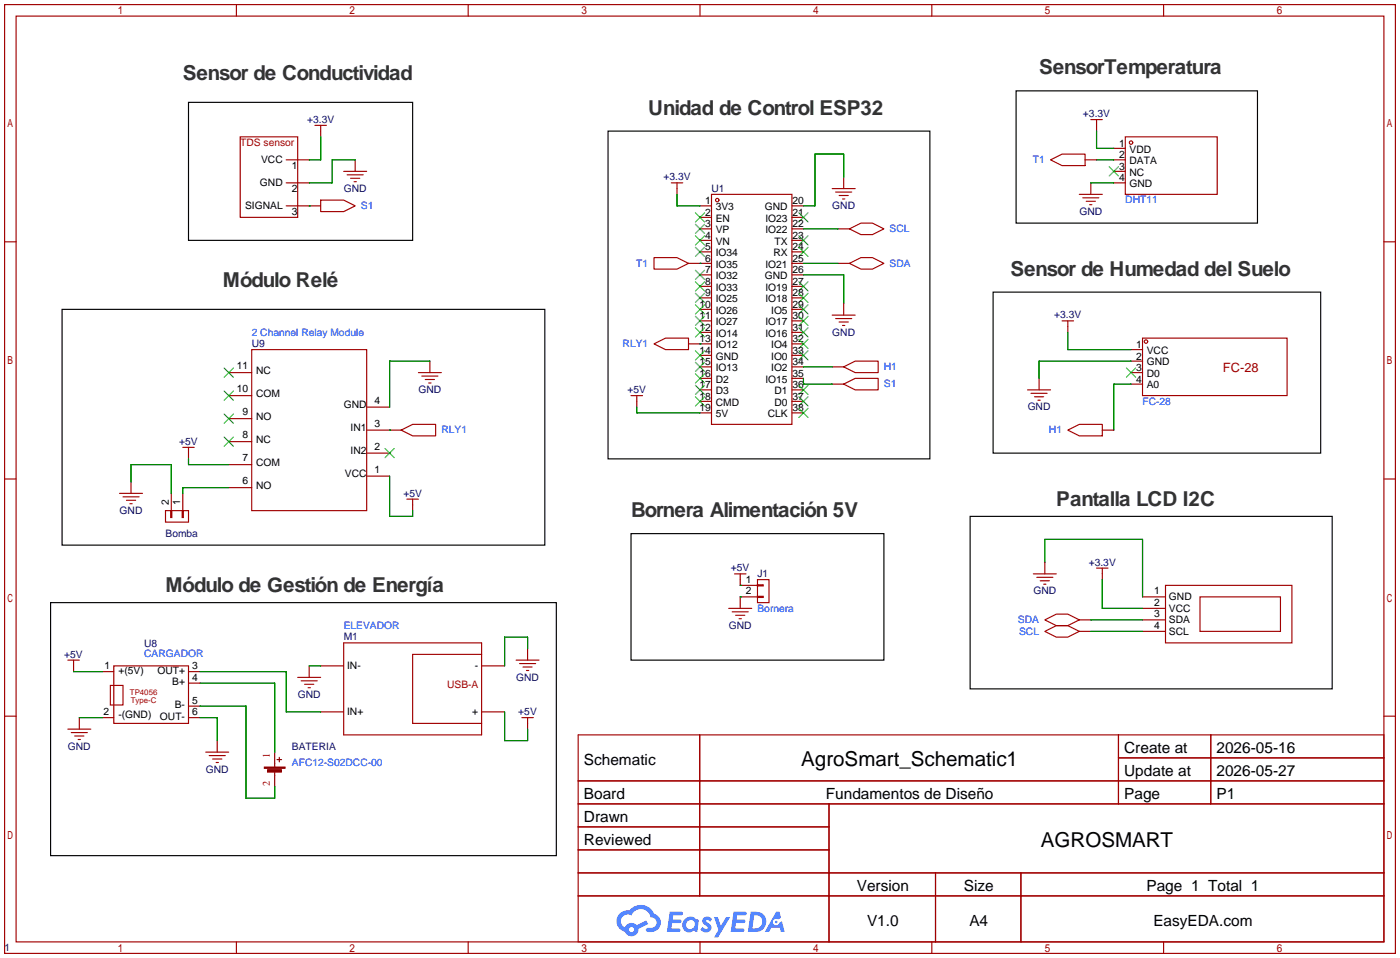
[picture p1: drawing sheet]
<svg xmlns="http://www.w3.org/2000/svg" width="309mm" height="212mm" viewBox="0 0 309 212" stroke-linecap="round" stroke-linejoin="round" font-family="sans-serif">
<g fill="none" stroke="#a10000" stroke-width=".25">
<path d="M1 1h307.4v209.6h-307.4zM3.6 3.6h302.2v204.4h-302.2zM52.2 1v2.6M103.5 1v2.6M154.7 1v2.6M205.9 1v2.6M257.1 1v2.6M1 53.4h2.6M305.8 53.4h2.6M1 105.8h2.6M305.8 105.8h2.6M1 158.2h2.6"/>
<path d="M305.8 158.2h2.6M127.8 162.3h178v45.7h-178zM127.8 172.5h178M127.8 177.5h178M154.6 162.3v35.6M183.2 177.5v30.5M247.2 162.3v15.2M247.2 167.4h58.6M267.6 162.3v15.2M127.8 182.6h55.4M127.8 192.8h178M127.8 187.7h55.4"/>
<path d="M127.8 197.9h178M206.7 192.8v15.2M225.6 192.8v15.2M52.2 208v2.6M103.5 208v2.6M154.7 208v2.6M205.9 208v2.6M257.1 208v2.6"/>
</g>
<g fill="#5487ff">
<path d="M155.5 202.7a1.3 1.3 0 0 1 1.8 .3l-.4 .6a.54 .54 0 0 0-.9-.2l.1 .2a1.28 1.28 0 0 1 .8 2 1.53 1.53 0 0 1-2.2-.3l.6-.6 .7 .5a.31 .31 0 0 0 .4-.3 .31 .31 0 0 0-.3-.4 1.12 1.12 0 0 1-.6-1.8z"/>
<path d="M157.8 202.5h.8l.7 2 1.2-2h.9l-2.7 4.6h-.9l1-1.7z"/>
<path d="M148 201.4h2.3a.46 .46 0 0 1 .5 0 .46 .46 0 0 1 .1 .6l-.4 .1-1.7 .1-.2 .9h1.7a.4 .4 0 0 1 .3 .4 .4 .4 0 0 1-.4 .4h-1.7l-.1 1.2h1.3a.46 .46 0 0 1 .5 0 .46 .46 0 0 1 .1 .5l-.3 .2h-2.6z"/>
<path d="M162.1 201.4h2.3a.47 .47 0 0 1 .5 0 .47 .47 0 0 1 .1 .6l-.4 .1-1.7 .1-.2 .9h1.7a.4 .4 0 0 1 .3 .4 .4 .4 0 0 1-.4 .4h-1.7l-.1 1.2h1.3a.46 .46 0 0 1 .5 0 .46 .46 0 0 1 .1 .5l-.3 .2h-2.6z"/>
<path d="M171.5 201.4h.7l.4 1.3-.7 .4a.75 .75 0 0 0-1.1 .3 .75 .75 0 0 0 .5 1 .75 .75 0 0 0 1-.7l.5-.2 .6 2.3h-.8l-.3-.9h-1.8l-.6 .9h-.9z"/>
<path d="M165.9 201.4l-.6 4.4h1.4a2.27 2.27 0 0 0 2.6-2.2 2.27 2.27 0 0 0-2.7-2.2zM166.7 202.1a1.5 1.5 0 0 1 1.8 1.6 1.5 1.5 0 0 1-2 1.4h-.2z"/>
<path d="M151.3 203a1.6 1.6 0 0 0-.3 2.3 1.6 1.6 0 0 0 2.3 .2l.8 .3 .3-2.4-.2-.3-.4-.1a1.58 1.58 0 0 0-2.5 0zM151.9 203.5a.98 .98 0 0 1 1.6 .4 .98 .98 0 0 1-1 1.3 .94 .94 0 0 1-.9-.7 .94 .94 0 0 1 .3-1z"/>
<path d="M137 201.8a2.37 2.37 0 0 0 1.1 4 1.54 1.54 0 0 0 1.8 1 1.54 1.54 0 0 0 1.2-1.6l2.2-1.1-.5-.8-2.1 1a1.57 1.57 0 0 0-2.6 .5 1.5 1.5 0 0 1-.7-2.1 1.5 1.5 0 0 1 2.1-.5 2.23 2.23 0 0 1 2.3-1.4 2.23 2.23 0 0 1 2 1.8 1.16 1.16 0 0 1 1.3 1.1 1.16 1.16 0 0 1-1.1 1.2h-.7a.47 .47 0 0 0-.6 .4 .47 .47 0 0 0 .5 .5 2.15 2.15 0 0 0 2.6-1.1 2.15 2.15 0 0 0-.9-2.7l-.4-.2a3.2 3.2 0 0 0-5.4-.7l-1.1 .1zM139 205.3a.58 .58 0 0 1 1.1 0 .58 .58 0 0 1-1.1 0z"/>
<circle cx="171.5" cy="203.6" r=".28"/>
</g>
<g fill="none" stroke="#a10000" stroke-width=".25">
<path d="M53.1 30.2h12.7v17.8h-12.7zM63.2 35.3h5.1M69.6 27.7h2.5M70.9 27.7v2.5M75.9 37.8h5.1M76.7 38.6h3.6M77.5 39.4h2M78.5 35.3v2.5M186.4 39.1v2.6M232.2 35.3l2.5-1.3h5.1v2.6h-5.1zM239.8 35.3h2.5M241 26.4h2.6"/>
<path d="M242.3 26.4v2.6M246.1 32.8h2.6M246.1 35.3h2.6M246.1 37.8h2.6M248.7 30.2h20.3v12.7h-20.3zM63.2 45.5h7.7M63.2 40.4h5.1M70.9 44.2h5l2.6 1.3-2.6 1.2h-5zM78.2 40.1h.5M144.5 56.9h5.1l2.5 1.3-2.5 1.2h-5.1zM148.3 40.4h2.6M149.6 40.4v2.5"/>
<path d="M152.1 58.2h5.1M154.7 45.5h2.5M154.7 48h2.5M154.7 50.5h2.5M154.7 53.1h2.5M154.7 55.6h2.5M157.2 42.9h17.8v50.8h-17.8zM175 45.5h2.5M175 48h2.5M175 50.5h2.5M175 53.1h2.5M175 55.6h2.5"/>
<path d="M175 58.2h2.5M183.9 41.7h5.1M184.7 42.4h3.5M185.2 50.5h2.5M185.2 58.2h2.5M185.4 43.2h2.1M186.2 43.9h.5M187.7 50.5l2.5-1.2h2.6l2.5 1.2-2.5 1.3h-2.6zM187.7 58.2l2.5-1.3h2.6l2.5 1.3-2.5 1.2h-2.6zM238.5 42.9h5.1M239.3 43.7h3.5M240 44.4h2.1"/>
<path d="M240.8 45.2h.5M241 40.4v2.5M246.1 40.4h2.6M55.6 77.2h25.4v35.6h-25.4zM95 79.8v2.5M144.5 75.9l2.6-1.2h5v2.5h-5zM152.1 75.9h5.1M154.7 60.7h2.5M154.7 63.2h2.5M154.7 65.8h2.5M154.7 68.3h2.5M154.7 70.9h2.5"/>
<path d="M154.7 73.4h2.5M154.7 78.5h2.5M175 60.7h2.5M175 63.2h2.5M175 65.8h2.5M175 68.3h2.5M175 70.9h2.5M175 73.4h2.5M175 75.9h2.5M175 78.5h2.5M183.9 69.6h5.1M184.7 70.4h3.5"/>
<path d="M185.4 71.1h2.1M186.2 71.9h.5M186.4 67.1v2.5M234.7 70.9h2.5M236 70.9v2.5M249.9 77.2h2.6M249.9 79.8h2.6M252.5 74.7h31.9v12.7h-31.9zM40.4 98.8h2.5M41.7 98.8v2.5M50.5 82.3h5.1M50.5 87.4h5.1"/>
<path d="M50.5 97.5h5.1M50.5 92.5h5.1M81 95h7.6M81 89.9h5.1M88.6 95l2.6-1.3h5.1v2.6h-5.1zM92.5 82.3h5M93.2 83.1h3.6M94 83.8h2M94.7 84.6h.5M139.4 87.4h2.6M140.7 87.4v2.5M154.7 81h2.5"/>
<path d="M154.7 83.6h2.5M154.7 86.1h2.5M154.7 88.6h2.5M154.7 91.2h2.5M175 81h2.5M175 83.6h2.5M175 86.1h2.5M175 88.6h2.5M175 91.2h2.5M183.9 81h2.5M183.9 84.8h2.5M186.4 84.8l2.6-1.2h5.1v2.5h-5.1z"/>
<path d="M186.4 81l2.6-1.2h5.1v2.5h-5.1zM227.1 86.1h5.1M227.8 86.9h3.6M228.6 87.6h2M229.4 88.4h.5M229.6 83.6v2.5M236 95l2.5-1.3h5.1v2.6h-5.1zM243.6 95h2.5M249.9 84.8h2.6M249.9 82.3h2.6M26.4 109h5.1M27.2 109.7h3.5"/>
<path d="M27.9 110.5h2.1M28.7 111.3h.5M29 106.4v2.6M36.6 112.8h5.1v2.5h-5.1zM37.7 112.8h.3v1.5h-.3zM37.8 109v3.8M40.3 112.8h.2v1.5h-.2zM40.4 109v3.8M50.5 102.6h5.1M50.5 107.7h5.1M81 100.1h5.1M81 105.2h5.1"/>
<path d="M89.9 110.2h2.6M91.2 110.2v2.6M161 134.4h5.1M161.8 135.1h3.6M162.3 126.7h2.5M162.6 135.9h2M163.3 136.7h.5M163.6 126.7v2.6h3.8M167.4 131.7h1.3v.3h-1.3zM167.4 129.2h1.3v.2h-1.3zM167.4 128h2.5v5.1h-2.5zM167.4 131.8h-3.8v2.6"/>
<path d="M228.3 126.7h5.1M229.1 127.5h3.6M229.9 128.3h2M230.6 129h.5M230.9 139.4l2.5-1.2h2.6l2.5 1.2-2.5 1.3h-2.6zM230.9 136.9l2.5-1.3h2.6l2.5 1.3-2.5 1.3h-2.6zM230.9 124.2v2.5M238.5 139.4h2.5M238.5 136.9h2.5M242.3 125.5h2.6M243.6 125.5v2.5M252.5 139.4h5.1"/>
<path d="M252.5 136.9h5.1M252.5 134.4h5.1M252.5 131.8h5.1M257.6 129.3h27.9v12.7h-27.9zM265.2 131.8h17.8v7.6h-17.8zM15 145.8h2.5M16.3 145.8v2.5M17.5 158.5v2.5M22.6 148.3h2.5M22.6 158.5h2.5M24.4 151.4h2.8v4.3h-2.8zM25.1 147.1h16.6v12.7h-16.6z"/>
<path d="M41.7 148.3h2.5M41.7 158.5h2.5M41.7 150.9h2.5M41.7 156h2.5M65.8 149.6h5.1M66.5 150.4h3.6M67.3 151.1h2M68.1 151.9h.5M68.3 147.1v2.5M70.9 157.2h5M70.9 147.1h5M75.9 142h30.5v20.3h-30.5z"/>
<path d="M106.4 144.5h-15.2v15.3h15.2M106.4 157.2h5.1M106.4 147.1h5.1M114 145.8h5.1M114.8 146.6h3.6M115.3 158.5h2.6M115.6 147.3h2M116.3 148.1h.5M116.6 143.3v2.5M116.6 158.5v2.5M15 161h5.1M15.7 161.8h3.6"/>
<path d="M16.5 162.6h2M17.3 163.3h.5M45.5 166.1h5M46.2 166.9h3.6M47 167.6h2M47.8 168.4h.5M48 163.6v2.5"/>
<circle cx="249.9" cy="31.5" r=".38"/>
<circle cx="158.5" cy="44.2" r=".38"/>
<circle cx="253.2" cy="75.4" r=".38"/>
</g>
<g fill="none" stroke="#3c3" stroke-width=".25">
<path d="M245.1 36.8l2 2.1M247.1 36.8l-2 2.1M153.7 47l2 2M153.7 49.5l2 2.1M153.7 52.1l2 2M153.7 54.6l2 2M153.7 59.7l2 2M155.7 47l-2 2M155.7 49.5l-2 2.1M155.7 52.1l-2 2M155.7 54.6l-2 2M155.7 59.7l-2 2"/>
<path d="M176.5 47l2.1 2M176.5 52.1l2.1 2M176.5 54.6l2.1 2M178.6 47l-2.1 2M178.6 54.6l-2.1 2M178.6 52.1l-2.1 2M153.7 62.2l2 2.1M153.7 64.8l2 2M153.7 67.3l2 2M153.7 69.8l2 2.1M153.7 72.4l2 2M153.7 77.5l2 2"/>
<path d="M155.7 62.2l-2 2.1M155.7 64.8l-2 2M155.7 67.3l-2 2M155.7 69.8l-2 2.1M155.7 72.4l-2 2M155.7 77.5l-2 2M176.5 62.2l2.1 2.1M176.5 64.8l2.1 2M176.5 67.3l2.1 2M176.5 69.8l2.1 2.1M176.5 72.4l2.1 2M176.5 74.9l2.1 2.1"/>
<path d="M176.5 77.5l2.1 2M178.6 62.2l-2.1 2.1M178.6 64.8l-2.1 2M178.6 67.3l-2.1 2M178.6 69.8l-2.1 2.1M178.6 72.4l-2.1 2M178.6 74.9l-2.1 2.1M178.6 77.5l-2.1 2M49.5 96.5l2.1 2.1M49.5 81.3l2.1 2M49.5 86.4l2.1 2M49.5 91.4l2.1 2.1"/>
<path d="M51.6 96.5l-2.1 2.1M51.6 81.3l-2.1 2M51.6 86.4l-2.1 2M51.6 91.4l-2.1 2.1M85.1 99.1l2 2M87.1 99.1l-2 2M153.7 80l2 2M153.7 82.5l2 2.1M153.7 85.1l2 2M153.7 87.6l2 2.1M155.7 80l-2 2M155.7 82.5l-2 2.1"/>
<path d="M155.7 85.1l-2 2M155.7 87.6l-2 2.1M176.5 85.1l2.1 2M176.5 90.2l2.1 2M176.5 87.6l2.1 2.1M178.6 85.1l-2.1 2M178.6 87.6l-2.1 2.1M178.6 90.2l-2.1 2M248.9 81.3l2.1 2M251 81.3l-2.1 2"/>
</g>
<g fill="none" stroke="#008700" stroke-width=".25">
<path d="M70.9 30.2v5.1h-2.6M78.5 35.3h-5.1v5.1h-5.1M186.4 39.1v-5.1h-6.3v11.5h-2.6M242.3 35.3h3.8M242.3 29v3.8h3.8M68.3 45.5h.1M149.6 42.9v2.6h5.1M154.7 58.2h.1M177.5 58.2h7.7M177.5 50.5h7.7M241 40.4h5.1M95 79.8h-8.9v10.1"/>
<path d="M154.7 75.9h.1M177.5 60.7h8.9v6.4M236 73.4v3.8h13.9M249.9 79.8h-20.3v3.8M86.1 95h.1M140.7 89.9v1.3h14M177.5 83.6v1.2h6.4M177.5 81h6.4M249.9 84.8h-3.8v10.2M29 106.4v-3.8h8.8v6.4M41.7 101.3v1.3h8.8M50.5 107.7h-10.1v1.3"/>
<path d="M86.1 105.2v8.8h5.1v-1.2M163.6 129.3h.1M163.6 131.8h.1M230.9 124.2v-5.1h21.6v12.7M241 136.9h11.5M241 139.4h11.5M243.6 128v6.4h8.9M16.3 148.3h6.3M17.5 158.5h5.1M44.2 150.9h16.5v15.2M44.2 156h10.2v20.3h6.3v-2.6M44.2 148.3h19v8.9h7.7"/>
<path d="M44.2 158.5h3.8v5.1M68.3 147.1h2.6M111.5 157.2v6.4h5.1v-2.6M116.6 143.3v-2.6h-5.1v6.4"/>
</g>
<path d="M41.7 22.6h49.5v30.5h-49.5zM134.4 29h71.1v72.3h-71.1zM224.5 20.1h53.4v29.2h-53.4zM13.7 68.3h106.7v52.1h-106.7zM219.5 64.5h72.3v35.6h-72.3zM139.4 117.9h55.9v27.9h-55.9zM214.4 114h80v38.1h-80zM11.2 133.1h111.7v55.9h-111.7z" fill="none" stroke="#000" stroke-width=".25"/>
<g fill="#850000" stroke="#850000" stroke-width=".25">
<path d="M59.1 170h3.1v.5h-3.1z"/>
<path d="M58.4 169.4h4.6v.3h-4.6z"/>
</g>
<path d="M60.7 166.1v3.3M60.7 170.4v3.3M61.2 167.8h1M61.7 167.3v1" fill="none" stroke="#850000" stroke-width=".25"/>
<g font-size="4.5" fill="#333">
<text x="40.4" y="17.7">Sensor de Conductividad</text>
<text x="229.6" y="16.4">SensorTemperatura</text>
<text x="143.3" y="25.3">Unidad de Control ESP32</text>
<text x="49.3" y="63.4">Módulo Relé</text>
<text x="223.3" y="60.9">Sensor de Humedad del Suelo</text>
<text x="233.4" y="111.7">Pantalla LCD I2C</text>
<text x="139.4" y="114.2">Bornera Alimentación 5V</text>
<text x="36.6" y="130.7">Módulo de Gestión de Energía</text>
</g>
<g font-size="4.5">
<text x="177.1" y="169.2">AgroSmart_Schematic1</text>
<text x="230" y="187">AGROSMART</text>
</g>
<g font-size="3.4">
<text x="248.4" y="166.4">Create at</text>
<text x="268.8" y="166.4">2026-05-16</text>
<text x="129" y="168.9">Schematic</text>
<text x="248.4" y="171.4">Update at</text>
<text x="268.8" y="171.4">2026-05-27</text>
<text x="129" y="176.5">Board</text>
<text x="182.5" y="176.5">Fundamentos de Diseño</text>
<text x="248.4" y="176.5">Page</text>
<text x="268.8" y="176.5">P1</text>
<text x="129" y="181.6">Drawn</text>
<text x="129" y="186.7">Reviewed</text>
<text x="189.3" y="196.8">Version</text>
<text x="213" y="196.8">Size</text>
<text x="253.4" y="196.8">Page 1 Total 1</text>
<text x="191.6" y="204.5">V1.0</text>
<text x="214.2" y="204.5">A4</text>
<text x="254.9" y="204.5">EasyEDA.com</text>
</g>
<text font-size="2.8" fill="#a00000" x="270.3" y="82.1">FC-28</text>
<g font-size="2.3" fill="#000080">
<text x="67.9" y="27.1">+3.3V</text>
<text x="239.3" y="25.9">+3.3V</text>
<text x="146.6" y="39.8">+3.3V</text>
<text x="76" y="42.4">GND</text>
<text x="157.2" y="42.4">U1</text>
<text x="183.9" y="46.2">GND</text>
<text x="238.5" y="47.5">GND</text>
<text x="233" y="70.3">+3.3V</text>
<text x="55.6" y="76.7">U9</text>
<text x="183.9" y="74.1">GND</text>
<text x="92.5" y="86.8">GND</text>
<text x="138.7" y="86.8">+5V</text>
<text x="227.1" y="90.6">GND</text>
<text x="39.6" y="98.3">+5V</text>
<text x="26.4" y="113.5">GND</text>
<text x="89.1" y="109.7">+5V</text>
<text x="36.6" y="118.6">Bomba</text>
<text x="240.6" y="124.9">+3.3V</text>
<text x="161.5" y="126.2">+5V</text>
<text x="167.4" y="127.5">J1</text>
<text x="228.4" y="131.3">GND</text>
<text x="31.9" y="142.9">U8</text>
<text x="75.9" y="141.4">M1</text>
<text x="161.1" y="138.9">GND</text>
<text x="14.2" y="145.3">+5V</text>
<text x="65.8" y="154.1">GND</text>
<text x="114.1" y="150.3">GND</text>
<text x="114.5" y="158">+5V</text>
<text x="15" y="165.6">GND</text>
<text x="64.5" y="165.6">BATERIA</text>
<text x="45.5" y="170.7">GND</text>
<text x="1" y="210">1</text>
</g>
<g font-size="2.3" fill="#a00000">
<text x="53.1" y="32.2">TDS sensor</text>
<text x="98.8" y="152">USB-A</text>
</g>
<g font-size="2.3">
<text x="247.3" y="32.5">1</text>
<text x="247.3" y="35">2</text>
<text x="249.6" y="33.7">VDD</text>
<text x="57.4" y="41.1">GND</text>
<text x="57.7" y="36">VCC</text>
<text x="64.5" y="37.3">1</text>
<text x="247.3" y="37.5">3</text>
<text x="247.3" y="40.1">4</text>
<text x="249.6" y="36.3">DATA</text>
<text x="249.6" y="38.8">NC</text>
<text x="249.6" y="41.3">GND</text>
<text x="54.2" y="46.2">SIGNAL</text>
<text x="64.5" y="42.4">2</text>
<text x="64.5" y="47.5">3</text>
<text x="155.8" y="45.2">1</text>
<text x="155.8" y="47.7">2</text>
<text x="158.2" y="46.4">3V3</text>
<text x="169" y="46.4">GND</text>
<text x="175.1" y="45.2">20</text>
<text x="175.1" y="47.7">21</text>
<text x="155.8" y="50.2">3</text>
<text x="155.8" y="52.8">4</text>
<text x="158.2" y="49">EN</text>
<text x="158.2" y="51.5">VP</text>
<text x="169.1" y="49">IO23</text>
<text x="169.1" y="51.5">IO22</text>
<text x="175.1" y="50.2">22</text>
<text x="175.1" y="52.8">23</text>
<text x="155.8" y="55.3">5</text>
<text x="155.8" y="57.9">6</text>
<text x="158.2" y="54">VN</text>
<text x="158.2" y="56.6">IO34</text>
<text x="158.2" y="59.1">IO35</text>
<text x="169.1" y="59.1">IO21</text>
<text x="170.9" y="56.6">RX</text>
<text x="171.2" y="54">TX</text>
<text x="175.1" y="55.3">24</text>
<text x="175.1" y="57.9">25</text>
<text x="155.8" y="60.4">7</text>
<text x="155.8" y="62.9">8</text>
<text x="155.8" y="65.5">9</text>
<text x="158.2" y="61.7">IO32</text>
<text x="158.2" y="64.2">IO33</text>
<text x="169" y="61.7">GND</text>
<text x="169.1" y="64.2">IO19</text>
<text x="175.1" y="60.4">26</text>
<text x="175.1" y="62.9">27</text>
<text x="175.1" y="65.5">28</text>
<text x="154.6" y="68">10</text>
<text x="154.6" y="70.6">11</text>
<text x="158.2" y="66.7">IO25</text>
<text x="158.2" y="69.3">IO26</text>
<text x="158.2" y="71.8">IO27</text>
<text x="169.1" y="66.7">IO18</text>
<text x="169.1" y="71.8">IO17</text>
<text x="170.4" y="69.3">IO5</text>
<text x="175.1" y="68">29</text>
<text x="175.1" y="70.6">30</text>
<text x="154.6" y="73.1">12</text>
<text x="154.6" y="75.6">13</text>
<text x="158.2" y="74.4">IO14</text>
<text x="158.2" y="76.9">IO12</text>
<text x="169.1" y="74.4">IO16</text>
<text x="170.4" y="76.9">IO4</text>
<text x="175.1" y="73.1">31</text>
<text x="175.1" y="75.6">32</text>
<text x="251.1" y="76.9">1</text>
<text x="52.3" y="81.5">11</text>
<text x="56.6" y="82.5">NC</text>
<text x="154.6" y="78.2">14</text>
<text x="154.6" y="80.7">15</text>
<text x="154.6" y="83.3">16</text>
<text x="158.2" y="79.4">GND</text>
<text x="158.2" y="82">IO13</text>
<text x="170.4" y="79.4">IO0</text>
<text x="170.4" y="82">IO2</text>
<text x="175.1" y="78.2">33</text>
<text x="175.1" y="80.7">34</text>
<text x="175.1" y="83.3">35</text>
<text x="251.1" y="79.4">2</text>
<text x="251.1" y="82">3</text>
<text x="253.4" y="78.2">VCC</text>
<text x="253.4" y="80.7">GND</text>
<text x="253.4" y="83.3">D0</text>
<text x="52.3" y="86.6">10</text>
<text x="56.6" y="87.6">COM</text>
<text x="82.8" y="89.1">4</text>
<text x="154.6" y="85.8">17</text>
<text x="154.6" y="88.3">18</text>
<text x="158.2" y="84.5">D2</text>
<text x="158.2" y="87.1">D3</text>
<text x="158.2" y="89.6">CMD</text>
<text x="169.1" y="84.5">IO15</text>
<text x="171.2" y="87.1">D1</text>
<text x="171.2" y="89.6">D0</text>
<text x="175.1" y="85.8">36</text>
<text x="175.1" y="88.3">37</text>
<text x="251.1" y="84.5">4</text>
<text x="253.4" y="85.8">A0</text>
<text x="53.6" y="91.7">9</text>
<text x="56.6" y="92.7">NO</text>
<text x="76" y="90.1">GND</text>
<text x="77.5" y="95.2">IN1</text>
<text x="82.8" y="94.2">3</text>
<text x="154.6" y="90.9">19</text>
<text x="158.2" y="92.1">5V</text>
<text x="169.7" y="92.1">CLK</text>
<text x="175.1" y="90.9">38</text>
<text x="53.6" y="96.7">8</text>
<text x="53.6" y="101.8">7</text>
<text x="56.6" y="97.8">NC</text>
<text x="77.5" y="100.3">IN2</text>
<text x="82.8" y="99.3">2</text>
<text x="53.6" y="106.9">6</text>
<text x="56.6" y="102.8">COM</text>
<text x="56.6" y="107.9">NO</text>
<text x="76.2" y="105.4">VCC</text>
<text x="82.8" y="104.4">1</text>
<text x="37.3" y="111.5" transform="rotate(-90 37.3 111.5)">2</text>
<text x="39.8" y="111.5" transform="rotate(-90 39.8 111.5)">1</text>
<text x="164.8" y="128.7">1</text>
<text x="164.8" y="131.3">2</text>
<text x="255" y="131.3">1</text>
<text x="255" y="136.4">3</text>
<text x="255" y="133.8">2</text>
<text x="258.3" y="137.6">SDA</text>
<text x="258.3" y="135.1">VCC</text>
<text x="258.3" y="132.6">GND</text>
<text x="255" y="138.9">4</text>
<text x="258.3" y="140.2">SCL</text>
<text x="23.1" y="147.8">1</text>
<text x="26.2" y="148.8">+(5V)</text>
<text x="34.8" y="148.8">OUT+</text>
<text x="42.4" y="147.8">3</text>
<text x="76.7" y="147.8">IN-</text>
<text x="104.9" y="147.8">-</text>
<text x="38.1" y="151.3">B+</text>
<text x="42.4" y="150.3">4</text>
<text x="42.4" y="155.4">5</text>
<text x="22.9" y="158">2</text>
<text x="26.2" y="158.7">-(GND)</text>
<text x="35.4" y="158.9">OUT-</text>
<text x="38.6" y="156.4">B-</text>
<text x="42.4" y="158">6</text>
<text x="76.7" y="157.9">IN+</text>
<text x="104.3" y="157.9">+</text>
</g>
<g font-size="2.3" fill="#00f">
<text x="228.2" y="36">T1</text>
<text x="79.8" y="46.2">S1</text>
<text x="248.7" y="44.9">DHT11</text>
<text x="196.6" y="51.3">SCL</text>
<text x="140.6" y="58.9">T1</text>
<text x="196.6" y="58.9">SDA</text>
<text x="55.6" y="74.1">2 Channel Relay Module</text>
<text x="137.6" y="76.7">RLY1</text>
<text x="195.3" y="81.8">H1</text>
<text x="195.3" y="85.6">S1</text>
<text x="252.5" y="89.4">FC-28</text>
<text x="97.5" y="95.7">RLY1</text>
<text x="231.8" y="95.7">H1</text>
<text x="167.4" y="135.1">Bornera</text>
<text x="225" y="137.6">SDA</text>
<text x="75.9" y="138.9">ELEVADOR</text>
<text x="225.2" y="140.2">SCL</text>
<text x="31.9" y="145.2">CARGADOR</text>
<text x="64.5" y="169.1">AFC12-S02DCC-00</text>
</g>
<g font-size="2.3" fill="#840000">
<text x="59.7" y="167.4" transform="rotate(-90 59.7 167.4)">1</text>
<text x="59.7" y="173.6" transform="rotate(-90 59.7 173.6)">2</text>
</g>
<g font-size="1.7" fill="#a00000">
<text x="28.7" y="153.5">TP4056</text>
<text x="28.9" y="155.3">Type-C</text>
</g>
</svg>
